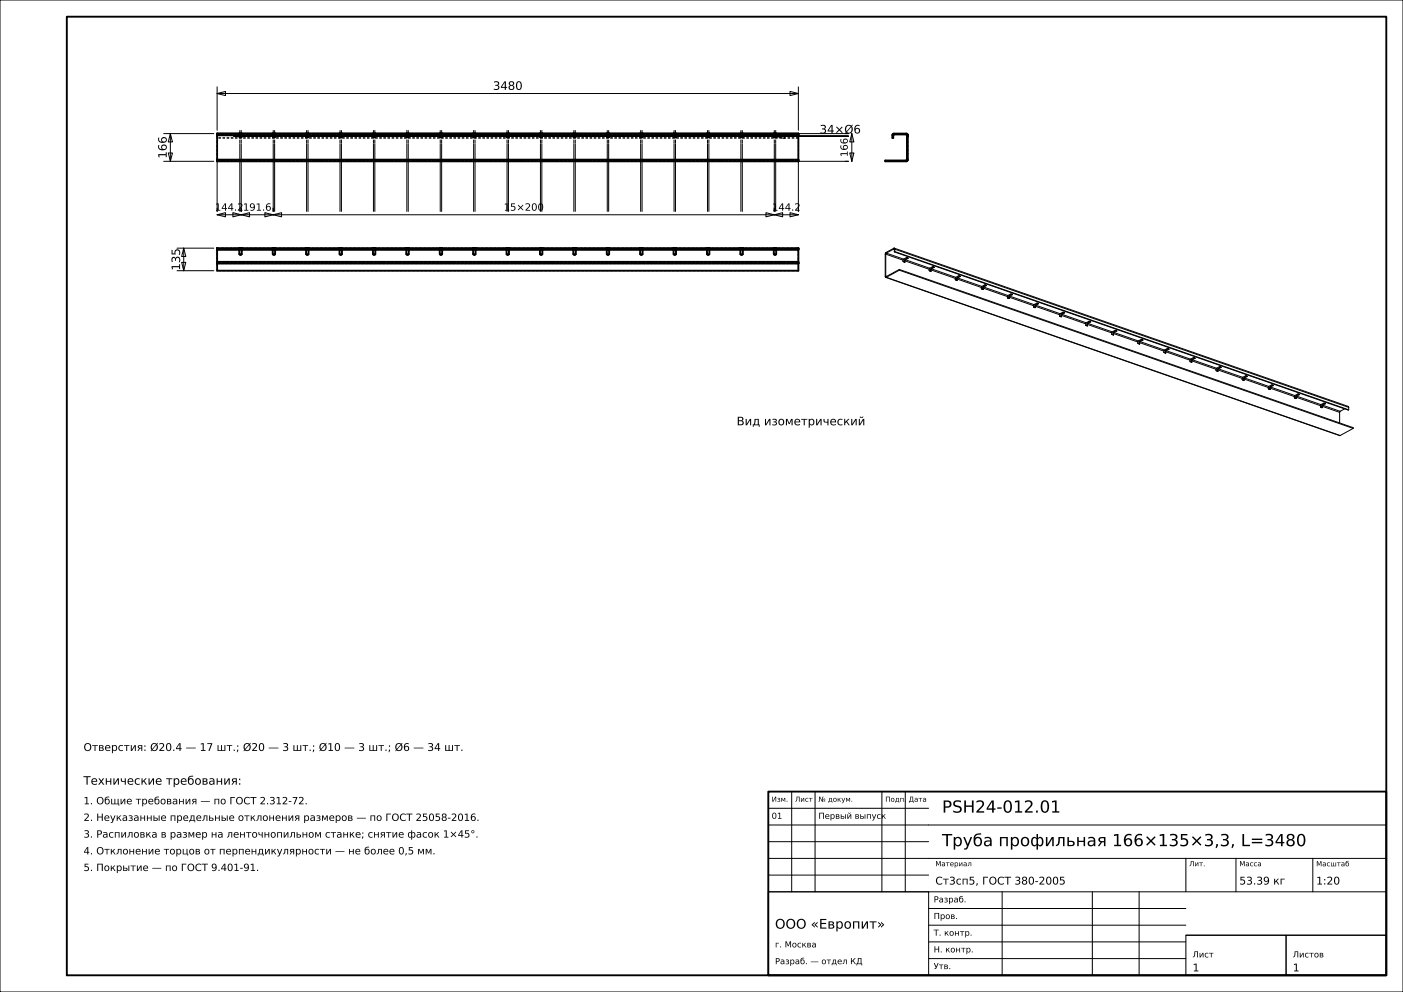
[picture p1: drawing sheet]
<svg xmlns="http://www.w3.org/2000/svg" width="420mm" height="297mm" viewBox="0 0 420 297" stroke-linecap="round" stroke-linejoin="round" font-family="sans-serif">
<g fill="none" stroke="#000" stroke-width=".3">
<path d="M0 0h420v297h-420zM49 40h15M51 40l.6 2.5h-1.2zM51 40v8.3M65 28l2.5-.6v1.2zM65 26v13M65 28h174M236.5 27.4l2.5 .6-2.5 .6zM239 26v13M239 40h15M255 40l.6 2.5h-1.2zM255 40v8.3"/>
<path d="M49 48.3h15M50.4 45.8h1.2l-.6 2.5zM65 48.3v15M71.8 43v20.3M72.2 43v20.3M73.9 40.9h180.1M81.8 43v20.3M82.2 43v20.3M91.8 43v20.3M92.2 43v20.3M101.8 43v20.3M102.2 43v20.3"/>
<path d="M111.8 43v20.3M112.2 43v20.3M121.8 43v20.3M122.2 43v20.3M131.8 43v20.3M132.2 43v20.3M141.8 43v20.3M142.2 43v20.3M151.8 43v20.3M152.2 43v20.3M161.8 43v20.3M162.2 43v20.3"/>
<path d="M171.8 43v20.3M172.2 43v20.3M181.8 43v20.3M182.2 43v20.3M191.8 43v20.3M192.2 43v20.3M201.8 43v20.3M202.2 43v20.3M211.8 43v20.3M212.2 43v20.3M221.8 43v20.3M222.2 43v20.3"/>
<path d="M231.8 43v20.3M232.2 43v20.3M232.4 40.9l2.5-.7v1.3zM254 48.3h-15v15M254.4 45.8h1.2l-.6 2.5zM53 74.3h11M54.4 78.6h1.2l-.6 2.5zM55 74.3l.6 2.5h-1.2zM55 74.3v6.8M65 64.3l2.5-.6v1.2zM65 64.3h174M69.7 63.7l2.5 .6-2.5 .6z"/>
<path d="M72.2 64.3l2.5-.6v1.2zM79.3 63.7l2.5 .6-2.5 .6zM81.8 64.3l2.5-.6v1.2zM229.3 63.7l2.5 .6-2.5 .6zM231.8 64.3l2.5-.6v1.2zM236.5 63.7l2.5 .6-2.5 .6zM265.2 76.1v6.6M265.2 76.1l5.1 1.8M265.3 75.8l-.1 .3M265.3 75.8l5.2 1.8M267.6 74.6l-2.3 1.2M267.6 74.6h.1"/>
<path d="M267.6 74.5v.1M267.6 74.5h.1M267.6 74.3l-2.3 1.3-.3 .4 .1 7M267.6 74.5l.1 .1M267.6 74.3h.1M267.7 74.3h-.1M267.7 74.3h.1M267.7 74.6h.1M267.7 74.6v.8M267.7 75.4l136 47.3M267.7 74.3l135.9 47.4 .1 .3M267.7 74.3l.2 .3"/>
<path d="M267.9 74.6v.7M267.9 75.3l-.2 .1M267.9 75.3l135.8 47.4M267.9 74.6l135.8 47.4M270.3 77.9l.1 .4M270.4 78.3v.1M270.4 78.4l.4 .1M270.4 77.6l-.1 .3M270.5 77.6h-.1M270.8 78.5h.1M270.9 78.5h-.1M270.9 78.5h.1"/>
<path d="M270.9 78.4v.1M270.9 78.1v.3M270.9 78.4l-.1 .1M270.9 78.1l7.2 2.5M271.1 77.8l-.2 .3M271.1 77.8l7.2 2.5M271.7 77.2l-.8 .5-.2 .8M271.8 77.2l-.5-.1-.8 .5M271.8 77.2l.1 .1-.8 .5M279.5 79.9h-.4l-.8 .4M279.5 79.9l.2 .2-.8 .4M279.5 79.9l-.8 .6-.1 .7 .1-.1"/>
<path d="M53 81.1h11M265.1 83l136 47.4M265.1 83l.1 .1M265.2 82.7h.1M265.2 82.7h.2M265.3 83l-.1 .1M265.3 83l135.9 47.4M269.2 80.7l-4 2M269.2 80.9l-3.9 2.1M269.2 80.9l135.9 47.4M269.2 80.7v.2M269.2 80.7l135.9 47.3v.3"/>
<path d="M278.1 80.6l.1 .4 .4 .2M278.3 80.3l-.2 .3M278.6 81.2h.1M278.7 81.2h-.1M278.7 81.2h.1M278.7 81.1v.1M278.7 80.8v.3M278.7 80.8l7.3 2.5M278.9 80.5l-.2 .3M278.9 80.5l7.2 2.5M286 83.3v.4M286 83.7v.1"/>
<path d="M286 83.8l.4 .1M286.1 83l-.1 .3M286.4 83.9v.1M286.5 83.9l-.1 .1M286.5 83.5v.4M286.5 83.5l7.3 2.6M286.7 83.2l-.2 .3M286.7 83.2l7.2 2.6M287.3 82.6h-.4l-.8 .4M287.3 82.6l.2 .1M287.3 82.6l-.8 .6-.1 .7h.1M287.5 82.7v.1"/>
<path d="M287.5 82.8l-.8 .4M293.8 86.1v.4M293.8 86.5h.1M293.8 86.5l.4 .2M293.9 85.8l-.1 .3M294.2 86.7h.1M294.3 86.7h.1M294.3 86.6v.1M294.3 86.3v.3M294.3 86.6l-.1 .1M294.3 86.3l7.3 2.5M294.5 86l-.2 .3"/>
<path d="M294.5 86l7.2 2.5M295.1 85.4l-.8 .5-.1 .8M295.2 85.4l-.5-.1-.8 .5M295.2 85.4l.1 .1-.8 .5M301.6 89.1v.1M301.6 88.8v.3M301.6 89.2v.1M301.6 89.3h.1M301.7 89.3l.4 .1M301.7 88.5l-.1 .3M302.1 89.4h.1M302.1 89.3v.1"/>
<path d="M302.1 89v.3M302.1 89l7.3 2.5M302.3 88.7l-.2 .3M302.3 88.7l7.2 2.5M302.9 88.1l-.4-.1-.8 .5M302.9 88.1l.2 .1-.8 .5M302.9 88.1l-.8 .5-.1 .8 .1-.1M309.4 91.5v.4M309.4 91.9h.1M309.4 91.9l.4 .2M309.5 91.2l-.1 .3M309.8 92.1h.1"/>
<path d="M309.9 92.1h.1M309.9 92v.1M309.9 91.7v.3M309.9 91.7l7.3 2.5M310.1 91.4l-.2 .3M310.1 91.4l7.2 2.5M310.7 90.8h-.3l-.9 .4M310.7 90.8l.2 .1M310.8 90.8l-.9 .5-.1 .8 .1-.1M310.9 90.9v.1M310.9 91l-.8 .4M317.2 94.2v.5"/>
<path d="M317.2 94.7h.1M317.3 94.7l.3 .1M317.3 93.9l-.1 .3M317.6 94.8h.1M317.7 94.8h.1M317.8 94.7l-.1 .1M317.8 94.4v.3M317.8 94.7l-.2 .1M317.8 94.4l7.2 2.6M317.9 94.1l-.1 .3M317.9 94.1l7.3 2.5M318.6 93.5l-.9 .6-.1 .7"/>
<path d="M318.6 93.6l-.4-.1-.9 .4M318.6 93.6h.1M318.7 93.6h.1M318.7 93.6l-.8 .5M325 97.3h.1M325 97v.3M325 97.3l.1 .1M325.1 97.4h.1M325.1 97.4l.3 .2M325.2 96.6l-.2 .4M325.4 97.6h.1M325.6 97.5l-.1 .1"/>
<path d="M325.6 97.1v.4M325.6 97.1l7.2 2.6M325.6 96.7l-.2 .8h.2M325.7 96.7h-.1M325.7 96.8l-.1 .3M325.7 96.8l7.3 2.6M326.3 96.2h-.3l-.8 .4M326.3 96.2l.2 .2-.8 .4M326.4 96.3l-.7 .4M332.8 99.7v.3M333 99.4l-.2 .3M333.4 99.9v.3"/>
<path d="M333.4 99.9l7.2 2.5M333.5 99.6l-.1 .3M333.5 99.6l7.3 2.5M334.2 99l-.8 .5-.2 .8 .2-.1M334.3 99.1l-.5-.2-.8 .5M334.3 99.1h.1M334.3 99.1l-.8 .5M332.8 100v.1M332.8 100.1l.5 .2M333.3 100.3h.1M333.4 100.2l-.1 .1M333.4 100.2h.1"/>
<path d="M340.6 102.4l.1 .4M340.7 102.8v.1M340.7 102.9l.4 .1M340.8 102.1l-.2 .3M341.1 103h.1M341.2 102.9l-.1 .1M341.2 102.6v.3M341.2 102.9l-.2 .1M341.2 102.6l7.2 2.5M341.3 102.3l-.1 .3M341.3 102.3l7.3 2.5M342 101.7l-.8 .5-.2 .8"/>
<path d="M342 101.7l-.4-.1-.8 .5M342 101.7l.1 .1M342.1 101.8h.1M342.1 101.8l-.8 .5M348.4 105.1v.4M348.4 105.5h.1M348.5 105.5v.1M348.5 105.6h.1M348.5 105.6l.4 .1M348.6 104.8l-.2 .3M348.9 105.7h.1M349 105.6l-.1 .1"/>
<path d="M349 105.3v.3M349 105.3l7.2 2.5M349 104.9l-.2 .8 .2-.1M349.1 104.8l-.1 .1M349.1 105l-.1 .3M349.1 105l7.3 2.5M349.8 104.4h-.4l-.8 .4M349.8 104.4h.1M349.8 104.4l-.7 .4M349.8 104.4l.1 .1M349.9 104.5h.1M349.9 104.5l.1 .1"/>
<path d="M350 104.6l-.9 .4M356.2 107.8l.1 .5 .4 .1M356.4 107.5l-.2 .3M356.7 108.4v.1M356.8 108.4l-.1 .1M356.8 108.4h.1M356.8 108v.4M356.8 108l7.2 2.6M357 107.7l-.2 .3M357 107.7l7.2 2.6M357.6 107.1h-.4l-.8 .4M357.6 107.1l.2 .2-.8 .4"/>
<path d="M357.6 107.1l-.8 .6-.2 .7h.2M364 110.9h.1M364 110.6v.3M364.1 110.9l.4 .3M364.2 110.3l-.2 .3M364.6 111.1l-.1 .1M364.6 110.8v.3M364.6 110.8l7.3 2.5M364.8 110.4l-.2 .4M364.8 110.4l7.2 2.6M365.4 109.9l-.8 .5-.1 .8M365.5 109.9l-.5-.1-.8 .5"/>
<path d="M365.5 109.9l.1 .1-.8 .4M371.9 113.3v.4M371.9 113.7h.1M371.9 113.7v.1M371.9 113.8h.1M372 113.8l.3 .1M372 113l-.1 .3M372.3 113.9h.1M372.4 113.9h-.1M372.4 113.8v.1M372.4 113.5v.3M372.4 113.5l7.3 2.5"/>
<path d="M372.6 113.2l-.2 .3M372.6 113.2l7.2 2.5M373.2 112.6l-.4-.1-.8 .5M373.2 112.6h.1M373.2 112.6l-.8 .5-.1 .8 .1-.1M373.3 112.6h.1M373.3 112.6l.1 .1M373.4 112.7h.1M373.4 112.7l-.8 .5M379.7 116v.4l.4 .2M379.8 115.7l-.1 .3M380.1 116.6h.1"/>
<path d="M380.2 116.6h-.1M380.2 116.6h.1M380.2 116.5v.1M380.2 116.2v.3M380.2 116.5l-.1 .1M380.2 116.2l7.3 2.5M380.4 115.9l-.2 .3M380.4 115.9l7.2 2.5M381 115.3h-.4l-.8 .4M381 115.3l.1 .1M381 115.3l-.8 .5-.1 .8M381.1 115.4h.1"/>
<path d="M381.2 115.4l-.8 .5M387.5 119v.1M387.5 118.7v.3M387.5 119.1l.5 .2M387.6 118.4l-.1 .3M388 119.3h.1M388 119.2v.1M388 118.9v.3M388 118.9l7.3 2.6M388.2 118.6l-.2 .3M388.2 118.6l7.2 2.5M388.8 118l-.8 .6-.1 .7 .1-.1"/>
<path d="M388.9 118.1l-.5-.1-.8 .4M388.9 118.1l.1 .1-.8 .4M395.3 121.5v.3M395.3 121.8v.1M395.3 121.9h.1M395.4 121.9h.1M395.4 121.9l.3 .2M395.4 121.1l-.1 .4M395.7 122.1h.1M395.8 122v.1M395.8 122h.1M395.8 121.6v.4"/>
<path d="M395.8 121.6l5.2 1.9M396 121.3l-.2 .3M396 121.3l5.2 1.8M396.7 120.8l-.9 .5-.1 .7h.1M396.7 120.8l-.5-.1-.8 .4M396.7 120.8h.1M396.8 120.8v.1M396.8 120.9h.1M396.8 120.9l-.8 .4M401 123.5v3.1M401.1 130.4h.1M401.2 123.1l-.2 .4"/>
<path d="M401.2 130.4h-.1M402.5 122.4l-1.3 .7M403.7 122v.7M405.1 128.3l-3.9 2.1M237 237v30M244 237v30M264 237v30M271 237v30M230 257h185M230 252h48M230 247h185M230 242h48"/>
<path d="M355 257v10M370 257v10M393 257v10M230 267h48v25h-48zM230 267h185M230 262h48M278 277h77M278 272h77M300 267v25M327 267v25M341 267v25M278 287h77"/>
<path d="M278 282h77M355 280h30v12h-30zM355 280h60M385 280h30v12h-30z"/>
</g>
<g fill="none" stroke="#000" stroke-width=".56">
<path d="M20 5h395v287h-395zM65 40h174v8.3h-174zM71.6 40l.2 1 .5-.1 .1-.9M81.6 40l.1 .9M82.4 40l-.1 .9M91.6 40l.1 .9M92.4 40l-.1 .9M101.6 40l.1 .9 .5 .1M102.4 40l-.1 1M111.6 40l.1 .9M112.4 40l-.1 .9M121.6 40l.1 1"/>
<path d="M122.4 40l-.1 .9-.5 .1M131.6 40l.1 .9 .5 .1M132.4 40l-.1 .9M141.6 40l.1 .9M142.4 40l-.1 .9M151.6 40l.2 1 .5-.1 .1-.9M161.6 40l.1 .9M162.4 40l-.1 .9M171.6 40l.1 .9M172.4 40l-.1 .9-.5 .1M181.6 40l.1 .9 .5 .1M182.4 40l-.1 1"/>
<path d="M191.6 40l.1 .9M192.4 40l-.1 .9M201.6 40l.1 1M202.4 40l-.1 .9-.5 .1M211.6 40l.1 .9 .5 .1M212.4 40l-.1 .9M221.6 40l.1 .9M222.4 40l-.1 .9M231.6 40l.2 1 .5-.1 .1-.9M65 40.5h174M65 47.8h174M71.6 40.2h.8"/>
<path d="M81.6 40.2h.8M81.7 40.9v.1M81.7 41h.6M82.3 40.9v.1M91.6 40.2h.8M91.7 40.9v.1M91.7 41h.1M92.3 41h-.5M92.3 40.9v.1M101.6 40.2h.8M102.3 41h-.1M111.6 40.2h.8"/>
<path d="M111.7 40.9v.1M111.7 41h.6M112.3 40.9v.1M121.6 40.2h.8M121.7 41h.1M131.6 40.2h.8M132.3 41h-.1M132.3 41h.1M132.3 40.9v.1M141.6 40.2h.8M141.7 40.9v.1M141.7 41h.6"/>
<path d="M142.3 40.9v.1M151.6 40.2h.8M161.6 40.2h.8M161.7 40.9v.1M161.7 41h.6M162.3 40.9v.1M171.6 40.2h.8M171.7 40.9v.1M171.7 41h.1M181.6 40.2h.8M182.3 41h-.1M191.6 40.2h.8"/>
<path d="M191.7 40.9v.1M191.7 41h.6M192.3 40.9v.1M201.6 40.2h.8M201.7 41h.1M211.6 40.2h.8M212.3 41h-.1M212.3 41h.1M212.3 40.9v.1M221.6 40.2h.8M221.7 40.9v.1M221.7 41h.6"/>
<path d="M222.3 40.9v.1M231.6 40.2h.8M267.3 40.2l.4-.2h3.6l.4 .3v7.5l-.2 .5h-6.5v-.3h6.3l.2-.1v-7.5l-3.9-.1-.2 1h-.3zM65 74.3h174v6.8h-174zM65 78.9h174M65 74.8h174M65 78.4h174M71.6 74.3v1.8l.3 .1 .5-.1v-1.8M71.6 74.5h.8M71.8 74.3v.2M72.2 74.3v.2M81.6 74.3v1.8l.3 .1 .5-.1v-1.8"/>
<path d="M81.6 74.5h.8M81.8 74.3v.2M82.2 74.3v.2M91.6 74.3v1.8l.3 .1 .5-.1v-1.8M91.6 74.5h.8M91.8 74.3v.2M92.2 74.3v.2M101.6 74.3v1.8l.3 .1 .5-.1v-1.8M101.6 74.5h.8M101.8 74.3v.2M102.2 74.3v.2M111.6 74.3v1.8l.3 .1 .5-.1v-1.8"/>
<path d="M111.6 74.5h.8M111.8 74.3v.2M112.2 74.3v.2M121.6 74.3v1.8l.3 .1 .5-.1v-1.8M121.6 74.5h.8M121.8 74.3v.2M122.2 74.3v.2M131.6 74.3v1.8l.3 .1 .5-.1v-1.8M131.6 74.5h.8M131.8 74.3v.2M132.2 74.3v.2M141.6 74.3v1.8l.3 .1 .5-.1v-1.8"/>
<path d="M141.6 74.5h.8M141.8 74.3v.2M142.2 74.3v.2M151.6 74.3v1.8l.3 .1 .5-.1v-1.8M151.6 74.5h.8M151.8 74.3v.2M152.2 74.3v.2M161.6 74.3v1.8l.3 .1 .5-.1v-1.8M161.6 74.5h.8M161.8 74.3v.2M162.2 74.3v.2M171.6 74.3v1.8l.3 .1 .5-.1v-1.8"/>
<path d="M171.6 74.5h.8M171.8 74.3v.2M172.2 74.3v.2M181.6 74.3v1.8l.3 .1 .5-.1v-1.8M181.6 74.5h.8M181.8 74.3v.2M182.2 74.3v.2M191.6 74.3v1.8l.3 .1 .5-.1v-1.8M191.6 74.5h.8M191.8 74.3v.2M192.2 74.3v.2M201.6 74.3v1.8l.3 .1 .5-.1v-1.8"/>
<path d="M201.6 74.5h.8M201.8 74.3v.2M202.2 74.3v.2M211.6 74.3v1.8l.3 .1 .5-.1v-1.8M211.6 74.5h.8M211.8 74.3v.2M212.2 74.3v.2M221.6 74.3v1.8l.3 .1 .5-.1v-1.8M221.6 74.5h.8M221.8 74.3v.2M222.2 74.3v.2M231.6 74.3v1.8l.3 .1 .5-.1v-1.8"/>
<path d="M231.6 74.5h.8M231.8 74.3v.2M232.2 74.3v.2M230 237h185v55h-185z"/>
</g>
<g fill="none" stroke="#000" stroke-width=".3" stroke-dasharray=".7 .5" stroke-linecap="butt">
<path d="M65 40v.2M71.6 40v.2M72.4 40v.2M72.4 40h-.8M81.6 40v.2M82.4 40v.2M82.4 40h-.8M91.6 40v.2M92.4 40v.2M92.4 40h-.8M101.6 40v.2M102.4 40v.2"/>
<path d="M102.4 40h-.8M111.6 40v.2M112.4 40v.2M112.4 40h-.8M121.6 40v.2M122.4 40v.2M122.4 40h-.8M131.6 40v.2M132.4 40v.2M132.4 40h-.8M141.6 40v.2M142.4 40v.2"/>
<path d="M142.4 40h-.8M151.6 40v.2M152.4 40v.2M152.4 40h-.8M161.6 40v.2M162.4 40v.2M162.4 40h-.8M171.6 40v.2M172.4 40v.2M172.4 40h-.8M181.6 40v.2M182.4 40v.2"/>
<path d="M182.4 40h-.8M191.6 40v.2M192.4 40v.2M192.4 40h-.8M201.6 40v.2M202.4 40v.2M202.4 40h-.8M211.6 40v.2M212.4 40v.2M212.4 40h-.8M221.6 40v.2M222.4 40v.2"/>
<path d="M222.4 40h-.8M231.6 40v.2M232.4 40v.2M232.4 40h-.8M267.7 40h-.2M269.8 40h.1M269.9 40h-.1M269.9 40v.2M269.9 40h1.4M271.3 40h-1.4M271.3 40h.1M271.3 40h-3.6"/>
<path d="M65 47.8v-7.3M65 40.5v-.1M65 40.4v-.1M65 40.3v-.1M65 40.2h6.6M65 40.2h174M65 40.2v.1M65 40.3v.1M65 40.4v.1M65 41.3v-.8M65 40.2v-.1M65 40.1v-.1"/>
<path d="M65 40.5v.8M65 48h174M65 48v-.1M65 47.9v-.1M65 48.3v-.3M65 48.3h174M65 48v.3M71.6 40.9h.1M71.6 40.9v-.4M71.6 40.5v-.1M71.6 40.4v-.1M71.6 40.3v-.1"/>
<path d="M71.7 40.9v.1M71.7 41h.1M72.2 41h.1M72.2 41h-.4M72.3 41v-.1M72.3 40.9h.1M72.4 40.5v.4M72.4 40.2v.1M72.4 40.3v.1M72.4 40.4v.1M72.4 40.2h9.2M81.6 40.9h.1"/>
<path d="M81.6 40.5v-.1M81.6 40.4v-.1M81.6 40.3v-.1M81.6 40.9v-.4M81.7 40.9v.1M81.7 41h.1M82.2 41h.1M82.2 41h-.4M82.3 41v-.1M82.3 40.9h.1M82.4 40.5v.4M82.4 40.2v.1"/>
<path d="M82.4 40.3v.1M82.4 40.4v.1M82.4 40.2h9.2M91.6 40.9h.1M91.6 40.5v-.1M91.6 40.4v-.1M91.6 40.3v-.1M91.6 40.9v-.4M91.7 40.9v.1M91.7 41h.1M92.2 41h.1M92.2 41h-.4"/>
<path d="M92.3 41v-.1M92.3 40.9h.1M92.4 40.5v.4M92.4 40.2v.1M92.4 40.3v.1M92.4 40.4v.1M92.4 40.2h9.2M101.6 40.9h.1M101.6 40.5v-.1M101.6 40.4v-.1M101.6 40.3v-.1M101.6 40.9v-.4"/>
<path d="M101.7 40.9v.1M101.7 41h.1M102.2 41h.1M102.2 41h-.4M102.3 41v-.1M102.3 40.9h.1M102.4 40.5v.4M102.4 40.2v.1M102.4 40.3v.1M102.4 40.4v.1M102.4 40.2h9.2M111.6 40.9h.1"/>
<path d="M111.6 40.5v-.1M111.6 40.4v-.1M111.6 40.3v-.1M111.6 40.9v-.4M111.7 40.9v.1M111.7 41h.1M112.2 41h.1M112.2 41h-.4M112.3 41v-.1M112.3 40.9h.1M112.4 40.5v.4M112.4 40.2v.1"/>
<path d="M112.4 40.3v.1M112.4 40.4v.1M112.4 40.2h9.2M121.6 40.9h.1M121.6 40.5v-.1M121.6 40.4v-.1M121.6 40.3v-.1M121.6 40.9v-.4M121.7 40.9v.1M121.7 41h.1M122.2 41h.1M122.2 41h-.4"/>
<path d="M122.3 41v-.1M122.3 40.9h.1M122.4 40.5v.4M122.4 40.2v.1M122.4 40.3v.1M122.4 40.4v.1M122.4 40.2h9.2M131.6 40.9h.1M131.6 40.5v-.1M131.6 40.4v-.1M131.6 40.3v-.1M131.6 40.9v-.4"/>
<path d="M131.7 40.9v.1M131.7 41h.1M132.2 41h.1M132.2 41h-.4M132.3 41v-.1M132.3 40.9h.1M132.4 40.5v.4M132.4 40.2v.1M132.4 40.3v.1M132.4 40.4v.1M132.4 40.2h9.2M141.6 40.9h.1"/>
<path d="M141.6 40.5v-.1M141.6 40.4v-.1M141.6 40.3v-.1M141.6 40.9v-.4M141.7 40.9v.1M141.7 41h.1M142.2 41h.1M142.2 41h-.4M142.3 41v-.1M142.3 40.9h.1M142.4 40.5v.4M142.4 40.2v.1"/>
<path d="M142.4 40.3v.1M142.4 40.4v.1M142.4 40.2h9.2M151.6 40.9h.1M151.6 40.5v-.1M151.6 40.4v-.1M151.6 40.3v-.1M151.6 40.9v-.4M151.7 40.9v.1M151.7 41h.1M152.2 41h.1M152.2 41h-.4"/>
<path d="M152.3 41v-.1M152.3 40.9h.1M152.4 40.5v.4M152.4 40.2v.1M152.4 40.3v.1M152.4 40.4v.1M152.4 40.2h9.2M161.6 40.9h.1M161.6 40.5v-.1M161.6 40.4v-.1M161.6 40.3v-.1M161.6 40.9v-.4"/>
<path d="M161.7 40.9v.1M161.7 41h.1M162.2 41h.1M162.2 41h-.4M162.3 41v-.1M162.3 40.9h.1M162.4 40.5v.4M162.4 40.2v.1M162.4 40.3v.1M162.4 40.4v.1M162.4 40.2h9.2M171.6 40.9h.1"/>
<path d="M171.6 40.5v-.1M171.6 40.4v-.1M171.6 40.3v-.1M171.6 40.9v-.4M171.7 40.9v.1M171.7 41h.1M172.2 41h.1M172.2 41h-.4M172.3 41v-.1M172.3 40.9h.1M172.4 40.5v.4M172.4 40.2v.1"/>
<path d="M172.4 40.3v.1M172.4 40.4v.1M172.4 40.2h9.2M181.6 40.9h.1M181.6 40.5v-.1M181.6 40.4v-.1M181.6 40.3v-.1M181.6 40.9v-.4M181.7 40.9v.1M181.7 41h.1M182.2 41h.1M182.2 41h-.4"/>
<path d="M182.3 41v-.1M182.3 40.9h.1M182.4 40.5v.4M182.4 40.2v.1M182.4 40.3v.1M182.4 40.4v.1M182.4 40.2h9.2M191.6 40.9h.1M191.6 40.5v-.1M191.6 40.4v-.1M191.6 40.3v-.1M191.6 40.9v-.4"/>
<path d="M191.7 40.9v.1M191.7 41h.1M192.2 41h.1M192.2 41h-.4M192.3 41v-.1M192.3 40.9h.1M192.4 40.5v.4M192.4 40.2v.1M192.4 40.3v.1M192.4 40.4v.1M192.4 40.2h9.2M201.6 40.9h.1"/>
<path d="M201.6 40.5v-.1M201.6 40.4v-.1M201.6 40.3v-.1M201.6 40.9v-.4M201.7 40.9v.1M201.7 41h.1M202.2 41h.1M202.2 41h-.4M202.3 41v-.1M202.3 40.9h.1M202.4 40.5v.4M202.4 40.2v.1"/>
<path d="M202.4 40.3v.1M202.4 40.4v.1M202.4 40.2h9.2M211.6 40.9h.1M211.6 40.5v-.1M211.6 40.4v-.1M211.6 40.3v-.1M211.6 40.9v-.4M211.7 40.9v.1M211.7 41h.1M212.2 41h.1M212.2 41h-.4"/>
<path d="M212.3 41v-.1M212.3 40.9h.1M212.4 40.5v.4M212.4 40.2v.1M212.4 40.3v.1M212.4 40.4v.1M212.4 40.2h9.2M221.6 40.9h.1M221.6 40.5v-.1M221.6 40.4v-.1M221.6 40.3v-.1M221.6 40.9v-.4"/>
<path d="M221.7 40.9v.1M221.7 41h.1M222.2 41h.1M222.2 41h-.4M222.3 41v-.1M222.3 40.9h.1M222.4 40.5v.4M222.4 40.2v.1M222.4 40.3v.1M222.4 40.4v.1M222.4 40.2h9.2M231.6 40.9h.1"/>
<path d="M231.6 40.5v-.1M231.6 40.4v-.1M231.6 40.3v-.1M231.6 40.9v-.4M231.7 40.9v.1M231.7 41h.1M232.2 41h.1M232.2 41h-.4M232.3 41v-.1M232.3 40.9h.1M232.4 40.5v.4M232.4 40.2v.1"/>
<path d="M232.4 40.3v.1M232.4 40.4v.1M232.4 40.2h6.6M239 47.8v-7.3M239 40.5v-.1M239 40.4v-.1M239 40.3v-.1M239 40.5v.8M239 40.2v.1M239 40.3v.1M239 40.4v.1M239 41.3h-174"/>
<path d="M239 40.2v-.2M239 40v.1M239 40.1v.1M239 48v-.1M239 47.9v-.1M239 48v.3M239 48h-174M265 48.3h6.3M265 48h6.3M265 48v.3M267.1 40.5v.8M267.2 40.4l-.1 .1"/>
<path d="M267.2 40.3v.1M267.3 40.2l-.1 .1M267.3 40.1v.1M267.4 41.3h-.3M267.4 40.5v.8M267.4 40.4v.1M267.4 40l-.1 .1M267.5 40.3l-.1 .1M267.5 40h-.1M267.6 40.3h-.1M267.7 40.2l-.1 .1M269.8 40.2h.1"/>
<path d="M269.9 40.2h-.1M269.9 40.2h1.4M271.3 40.2v.1M271.3 40.2h-1.4M271.3 40.2h-3.6M271.3 48.3h.1M271.3 40.3h.1M271.3 40.3v-.1M271.3 48h.1M271.4 40h-.1M271.4 40h.1M271.4 48.3h.1"/>
<path d="M271.4 40.3l.1 .1M271.4 40.3h-.1M271.4 48l.1-.1M271.5 40.4l-.1-.1M271.5 40h-.1M271.5 40l.1 .1M271.5 48.3l.1-.1M271.5 40.4v.1M271.5 47.9v-.1M271.5 41v-.1M271.5 41h.2M271.5 40.9v.1"/>
<path d="M271.5 40.5v.4M271.5 40.5v-.1M271.5 40.9v-.4M271.5 47.8v-7.3M271.6 40.1l-.1-.1M271.6 40.1v.1M271.6 48.2v-.1M271.6 40.2v-.1M271.6 40.2l.1 .1M271.6 48.1l.1-.1M271.7 40.3l-.1-.1M271.7 40.3v.1"/>
<path d="M271.7 48v-.1M271.7 40.4v-.1M271.7 40.4v.1M271.7 47.9v-.1M271.7 41h-.2M271.7 40.9v.1M271.7 41v-.1M271.7 40.5v-.1M271.7 40.9v-.4M271.7 40.5v.4M271.7 47.8v-7.3M65 74.3h174"/>
<path d="M65 74.5v.1M65 74.6v.1M65 74.7v.1M65 78.7v.2M65 78.4v.1M65 78.5v.1M65 78.6v.1M65 78.9h174M65 78.7h174M65 74.8v3.6M65 74.5v-.2M65 74.8v-.1"/>
<path d="M65 74.7v-.1M65 74.6v-.1M65 78.9v-4.1M65 74.5v-.1M65 74.4v-.1M71.6 74.5v-.2M71.6 74.8v-.1M71.6 74.7v-.1M71.6 74.6v-.1M71.6 76.1v-1.3M71.6 74.5h-6.6M71.7 76.2l-.1-.1"/>
<path d="M71.8 76.2h-.1M71.9 76.2h-.1M72.1 76.2h-.2M72.2 76.2h-.1M72.3 76.2h-.1M72.4 74.3v.2M72.4 74.8v1.3M72.4 74.5v.1M72.4 74.6v.1M72.4 74.7v.1M72.4 76.1l-.1 .1M81.6 74.5v-.2"/>
<path d="M81.6 74.8v-.1M81.6 74.7v-.1M81.6 74.6v-.1M81.6 76.1v-1.3M81.6 74.5h-9.2M81.7 76.2l-.1-.1M81.8 76.2h-.1M81.9 76.2h-.1M82.1 76.2h-.2M82.2 76.2h-.1M82.3 76.2h-.1M82.4 74.3v.2"/>
<path d="M82.4 74.8v1.3M82.4 74.5v.1M82.4 74.6v.1M82.4 74.7v.1M82.4 76.1l-.1 .1M91.6 74.5v-.2M91.6 74.8v-.1M91.6 74.7v-.1M91.6 74.6v-.1M91.6 76.1v-1.3M91.6 74.5h-9.2M91.7 76.2l-.1-.1"/>
<path d="M91.8 76.2h-.1M91.9 76.2h-.1M92.1 76.2h-.2M92.2 76.2h-.1M92.3 76.2h-.1M92.4 74.3v.2M92.4 74.8v1.3M92.4 74.5v.1M92.4 74.6v.1M92.4 74.7v.1M92.4 76.1l-.1 .1M101.6 74.5v-.2"/>
<path d="M101.6 74.8v-.1M101.6 74.7v-.1M101.6 74.6v-.1M101.6 76.1v-1.3M101.6 74.5h-9.2M101.7 76.2l-.1-.1M101.8 76.2h-.1M101.9 76.2h-.1M102.1 76.2h-.2M102.2 76.2h-.1M102.3 76.2h-.1M102.4 74.3v.2"/>
<path d="M102.4 74.8v1.3M102.4 74.5v.1M102.4 74.6v.1M102.4 74.7v.1M102.4 76.1l-.1 .1M111.6 74.5v-.2M111.6 74.8v-.1M111.6 74.7v-.1M111.6 74.6v-.1M111.6 76.1v-1.3M111.6 74.5h-9.2M111.7 76.2l-.1-.1"/>
<path d="M111.8 76.2h-.1M111.9 76.2h-.1M112.1 76.2h-.2M112.2 76.2h-.1M112.3 76.2h-.1M112.4 74.3v.2M112.4 74.8v1.3M112.4 74.5v.1M112.4 74.6v.1M112.4 74.7v.1M112.4 76.1l-.1 .1M121.6 74.5v-.2"/>
<path d="M121.6 74.8v-.1M121.6 74.7v-.1M121.6 74.6v-.1M121.6 76.1v-1.3M121.6 74.5h-9.2M121.7 76.2l-.1-.1M121.8 76.2h-.1M121.9 76.2h-.1M122.1 76.2h-.2M122.2 76.2h-.1M122.3 76.2h-.1M122.4 74.3v.2"/>
<path d="M122.4 74.8v1.3M122.4 74.5v.1M122.4 74.6v.1M122.4 74.7v.1M122.4 76.1l-.1 .1M131.6 74.5v-.2M131.6 74.8v-.1M131.6 74.7v-.1M131.6 74.6v-.1M131.6 76.1v-1.3M131.6 74.5h-9.2M131.7 76.2l-.1-.1"/>
<path d="M131.8 76.2h-.1M131.9 76.2h-.1M132.1 76.2h-.2M132.2 76.2h-.1M132.3 76.2h-.1M132.4 74.3v.2M132.4 74.8v1.3M132.4 74.5v.1M132.4 74.6v.1M132.4 74.7v.1M132.4 76.1l-.1 .1M141.6 74.5v-.2"/>
<path d="M141.6 74.8v-.1M141.6 74.7v-.1M141.6 74.6v-.1M141.6 76.1v-1.3M141.6 74.5h-9.2M141.7 76.2l-.1-.1M141.8 76.2h-.1M141.9 76.2h-.1M142.1 76.2h-.2M142.2 76.2h-.1M142.3 76.2h-.1M142.4 74.3v.2"/>
<path d="M142.4 74.8v1.3M142.4 74.5v.1M142.4 74.6v.1M142.4 74.7v.1M142.4 76.1l-.1 .1M151.6 74.5v-.2M151.6 74.8v-.1M151.6 74.7v-.1M151.6 74.6v-.1M151.6 76.1v-1.3M151.6 74.5h-9.2M151.7 76.2l-.1-.1"/>
<path d="M151.8 76.2h-.1M151.9 76.2h-.1M152.1 76.2h-.2M152.2 76.2h-.1M152.3 76.2h-.1M152.4 74.3v.2M152.4 74.8v1.3M152.4 74.5v.1M152.4 74.6v.1M152.4 74.7v.1M152.4 76.1l-.1 .1M161.6 74.5v-.2"/>
<path d="M161.6 74.8v-.1M161.6 74.7v-.1M161.6 74.6v-.1M161.6 76.1v-1.3M161.6 74.5h-9.2M161.7 76.2l-.1-.1M161.8 76.2h-.1M161.9 76.2h-.1M162.1 76.2h-.2M162.2 76.2h-.1M162.3 76.2h-.1M162.4 74.3v.2"/>
<path d="M162.4 74.8v1.3M162.4 74.5v.1M162.4 74.6v.1M162.4 74.7v.1M162.4 76.1l-.1 .1M171.6 74.5v-.2M171.6 74.8v-.1M171.6 74.7v-.1M171.6 74.6v-.1M171.6 76.1v-1.3M171.6 74.5h-9.2M171.7 76.2l-.1-.1"/>
<path d="M171.8 76.2h-.1M171.9 76.2h-.1M172.1 76.2h-.2M172.2 76.2h-.1M172.3 76.2h-.1M172.4 74.3v.2M172.4 74.8v1.3M172.4 74.5v.1M172.4 74.6v.1M172.4 74.7v.1M172.4 76.1l-.1 .1M181.6 74.5v-.2"/>
<path d="M181.6 74.8v-.1M181.6 74.7v-.1M181.6 74.6v-.1M181.6 76.1v-1.3M181.6 74.5h-9.2M181.7 76.2l-.1-.1M181.8 76.2h-.1M181.9 76.2h-.1M182.1 76.2h-.2M182.2 76.2h-.1M182.3 76.2h-.1M182.4 74.3v.2"/>
<path d="M182.4 74.8v1.3M182.4 74.5v.1M182.4 74.6v.1M182.4 74.7v.1M182.4 76.1l-.1 .1M191.6 74.5v-.2M191.6 74.8v-.1M191.6 74.7v-.1M191.6 74.6v-.1M191.6 76.1v-1.3M191.6 74.5h-9.2M191.7 76.2l-.1-.1"/>
<path d="M191.8 76.2h-.1M191.9 76.2h-.1M192.1 76.2h-.2M192.2 76.2h-.1M192.3 76.2h-.1M192.4 74.3v.2M192.4 74.8v1.3M192.4 74.5v.1M192.4 74.6v.1M192.4 74.7v.1M192.4 76.1l-.1 .1M201.6 74.5v-.2"/>
<path d="M201.6 74.8v-.1M201.6 74.7v-.1M201.6 74.6v-.1M201.6 76.1v-1.3M201.6 74.5h-9.2M201.7 76.2l-.1-.1M201.8 76.2h-.1M201.9 76.2h-.1M202.1 76.2h-.2M202.2 76.2h-.1M202.3 76.2h-.1M202.4 74.3v.2"/>
<path d="M202.4 74.8v1.3M202.4 74.5v.1M202.4 74.6v.1M202.4 74.7v.1M202.4 76.1l-.1 .1M211.6 74.5v-.2M211.6 74.8v-.1M211.6 74.7v-.1M211.6 74.6v-.1M211.6 76.1v-1.3M211.6 74.5h-9.2M211.7 76.2l-.1-.1"/>
<path d="M211.8 76.2h-.1M211.9 76.2h-.1M212.1 76.2h-.2M212.2 76.2h-.1M212.3 76.2h-.1M212.4 74.3v.2M212.4 74.8v1.3M212.4 74.5v.1M212.4 74.6v.1M212.4 74.7v.1M212.4 76.1l-.1 .1M221.6 74.5v-.2"/>
<path d="M221.6 74.8v-.1M221.6 74.7v-.1M221.6 74.6v-.1M221.6 76.1v-1.3M221.6 74.5h-9.2M221.7 76.2l-.1-.1M221.8 76.2h-.1M221.9 76.2h-.1M222.1 76.2h-.2M222.2 76.2h-.1M222.3 76.2h-.1M222.4 74.3v.2"/>
<path d="M222.4 74.8v1.3M222.4 74.5v.1M222.4 74.6v.1M222.4 74.7v.1M222.4 76.1l-.1 .1M231.6 74.5h-9.2M231.6 74.8v-.1M231.6 74.7v-.1M231.6 74.6v-.1M231.6 74.5v-.2M231.6 76.1v-1.3M231.7 76.2l-.1-.1"/>
<path d="M231.8 76.2h-.1M231.9 76.2h-.1M232.1 76.2h-.2M232.2 76.2h-.1M232.3 76.2h-.1M232.4 74.3v.2M232.4 74.8v1.3M232.4 74.5v.1M232.4 74.6v.1M232.4 74.7v.1M232.4 76.1l-.1 .1M239 74.5h-6.6"/>
<path d="M239 74.5h-174M239 74.5v.1M239 74.6v.1M239 74.7v.1M239 78.4v.1M239 78.5v.1M239 78.6v.1M239 78.7h-174M239 78.9v-.2M239 78.7v.2M239 74.3v.2M239 74.8v3.6"/>
<path d="M239 74.8v-.1M239 74.7v-.1M239 74.6v-.1M239 74.3v.1M239 74.4v.1M239 74.8v6.3M239 78.9v-4.1M65 81.1v-6.3M239 81.1h-174"/>
</g>
<g fill="none" stroke="#000" stroke-width=".3" stroke-dasharray="1.1 .4" stroke-linecap="butt">
<path d="M69.8 40.9h4M70.2 40.9h4M71.8 42.9v-4.1M72.2 42.9v-4.1M79.8 40.9h4M80.2 40.9h4M81.8 42.9v-4.1M82.2 42.9v-4.1M89.8 40.9h4M90.2 40.9h4M91.8 42.9v-4.1M92.2 42.9v-4.1"/>
<path d="M99.8 40.9h4M100.2 40.9h4M101.8 42.9v-4.1M102.2 42.9v-4.1M109.8 40.9h4M110.2 40.9h4M111.8 42.9v-4.1M112.2 42.9v-4.1M119.8 40.9h4M120.2 40.9h4M121.8 42.9v-4.1M122.2 42.9v-4.1"/>
<path d="M129.8 40.9h4M130.2 40.9h4M131.8 42.9v-4.1M132.2 42.9v-4.1M139.8 40.9h4M140.2 40.9h4M141.8 42.9v-4.1M142.2 42.9v-4.1M149.8 40.9h4M150.2 40.9h4M151.8 42.9v-4.1M152.2 42.9v-4.1"/>
<path d="M159.8 40.9h4M160.2 40.9h4M161.8 42.9v-4.1M162.2 42.9v-4.1M169.8 40.9h4M170.2 40.9h4M171.8 42.9v-4.1M172.2 42.9v-4.1M179.8 40.9h4M180.2 40.9h4M181.8 42.9v-4.1M182.2 42.9v-4.1"/>
<path d="M189.8 40.9h4M190.2 40.9h4M191.8 42.9v-4.1M192.2 42.9v-4.1M199.8 40.9h4M200.2 40.9h4M201.8 42.9v-4.1M202.2 42.9v-4.1M209.8 40.9h4M210.2 40.9h4M211.8 42.9v-4.1M212.2 42.9v-4.1"/>
<path d="M219.8 40.9h4M220.2 40.9h4M221.8 42.9v-4.1M222.2 42.9v-4.1M229.8 40.9h4M230.2 40.9h4M231.8 42.9v-4.1M232.2 42.9v-4.1"/>
</g>
<g font-size="5">
<text x="282" y="243.3">PSH24-012.01</text>
<text x="282" y="253.3">Труба профильная 166×135×3,3, L=3480</text>
</g>
<text font-size="4" x="232" y="278">ООО «Европит»</text>
<g font-size="3.5">
<text x="147.6" y="26.9">3480</text>
<text x="245.4" y="40">34×Ø6</text>
<text x="49.9" y="47.5" transform="rotate(-90 49.9 47.5)">166</text>
<text x="53.9" y="81" transform="rotate(-90 53.9 81)">135</text>
<text x="220.5" y="127.3">Вид изометрический</text>
<text x="25" y="234.9">Технические требования:</text>
</g>
<g font-size="3.2">
<text x="25" y="224.8">Отверстия: Ø20.4 — 17 шт.; Ø20 — 3 шт.; Ø10 — 3 шт.; Ø6 — 34 шт.</text>
<text x="280" y="264.8">Ст3сп5, ГОСТ 380-2005</text>
<text x="371" y="264.8">53.39 кг</text>
<text x="394" y="264.8">1:20</text>
<text x="357" y="290.8">1</text>
<text x="387" y="290.8">1</text>
</g>
<g font-size="3">
<text x="253.8" y="47" transform="rotate(-90 253.8 47)">166</text>
<text x="64.3" y="63.1">144.2</text>
<text x="72.7" y="63.1">191.6</text>
<text x="150.8" y="63.1">15×200</text>
<text x="231.1" y="63.1">144.2</text>
<text x="25" y="240.8">1. Общие требования — по ГОСТ 2.312-72.</text>
<text x="25" y="245.8">2. Неуказанные предельные отклонения размеров — по ГОСТ 25058-2016.</text>
<text x="25" y="250.8">3. Распиловка в размер на ленточнопильном станке; снятие фасок 1×45°.</text>
<text x="25" y="255.8">4. Отклонение торцов от перпендикулярности — не более 0,5 мм.</text>
<text x="25" y="260.8">5. Покрытие — по ГОСТ 9.401-91.</text>
</g>
<g font-size="2.5">
<text x="231" y="245.1">01</text>
<text x="245" y="245.1">Первый выпуск</text>
<text x="279.5" y="270.2">Разраб.</text>
<text x="279.5" y="275.1">Пров.</text>
<text x="279.5" y="280.1">Т. контр.</text>
<text x="232" y="283.6">г. Москва</text>
<text x="279.5" y="285.1">Н. контр.</text>
<text x="357" y="286.6">Лист</text>
<text x="387" y="286.6">Листов</text>
<text x="232" y="288.7">Разраб. — отдел КД</text>
<text x="279.5" y="290.1">Утв.</text>
</g>
<g font-size="2.1">
<text x="231" y="240">Изм.</text>
<text x="238" y="240">Лист</text>
<text x="245" y="240">№ докум.</text>
<text x="265" y="240">Подп.</text>
<text x="272" y="240">Дата</text>
<text x="280" y="259.3">Материал</text>
<text x="356" y="259.3">Лит.</text>
<text x="371" y="259.3">Масса</text>
<text x="394" y="259.4">Масштаб</text>
</g>
</svg>
